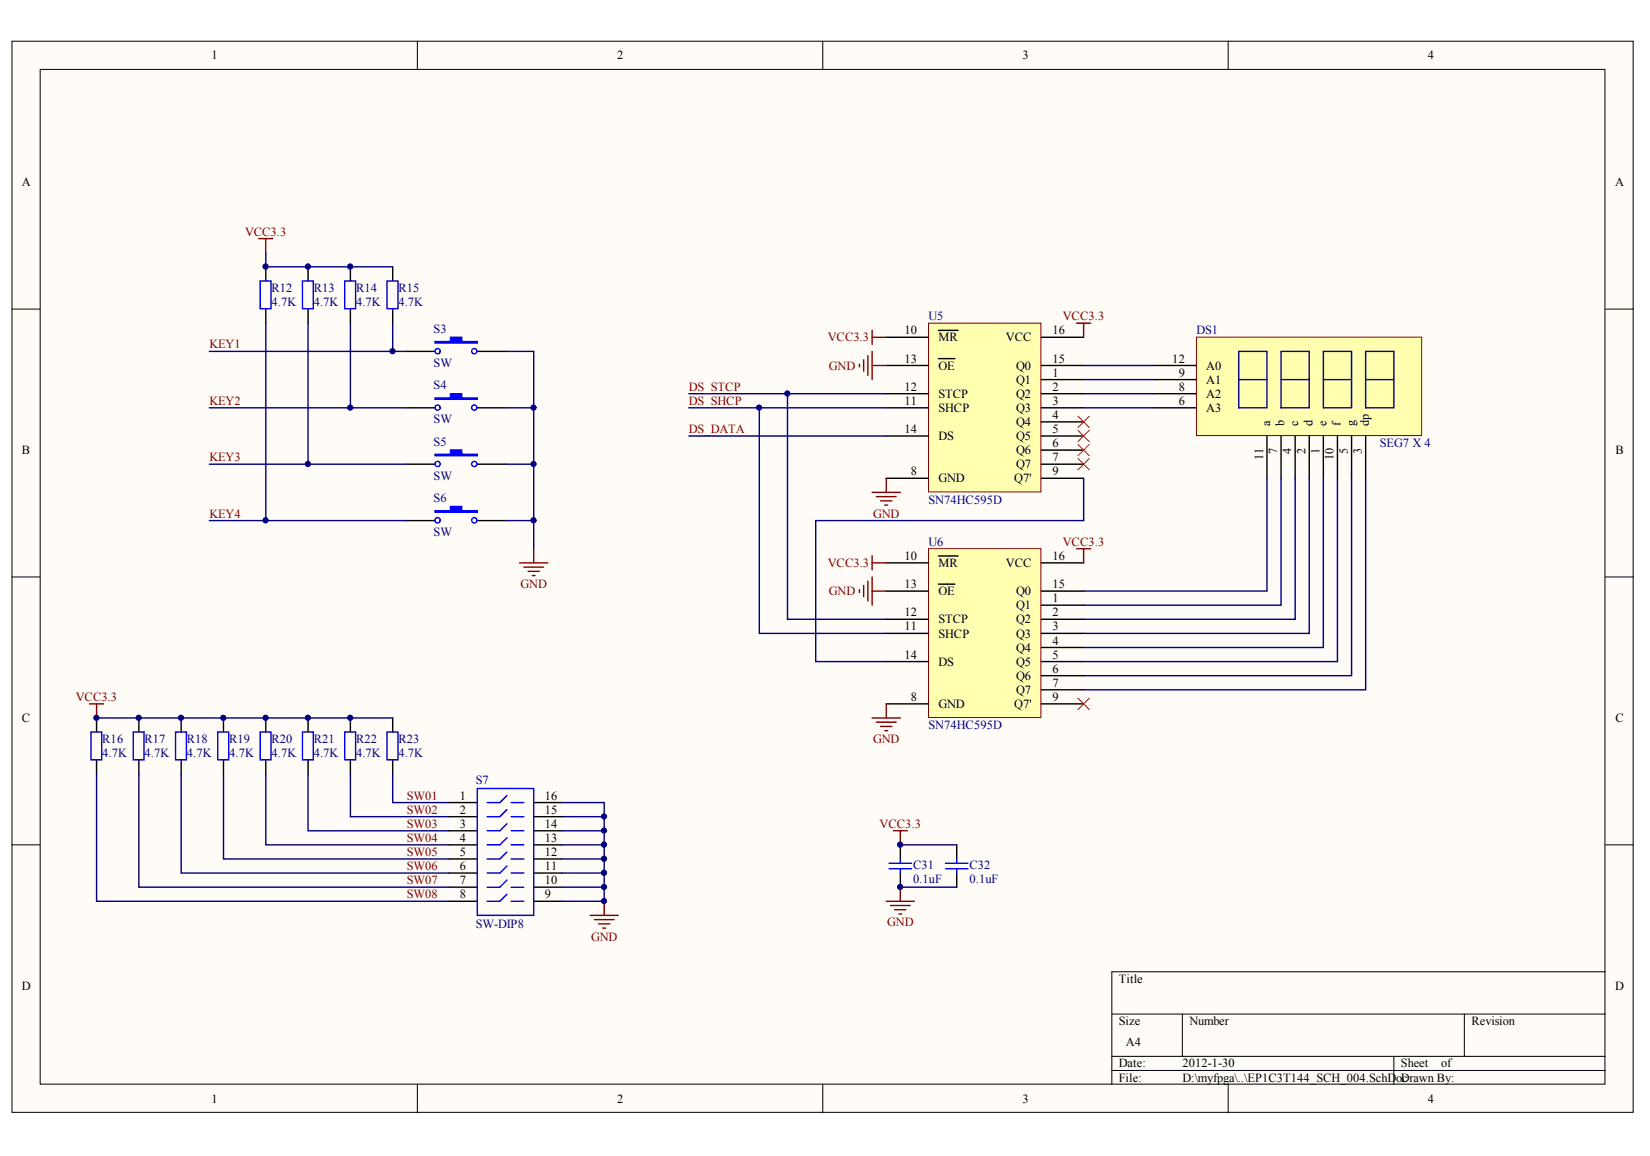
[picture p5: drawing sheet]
<svg xmlns="http://www.w3.org/2000/svg" width="291mm" height="204mm" viewBox="0 0 291 204" stroke-linecap="round" stroke-linejoin="round" font-family="sans-serif">
<g fill="#fffcf8" stroke="#000" stroke-width=".18">
<path d="M2.1 7.3h286v188.9h-286z"/>
<path d="M7.1 12.2h276v179h-276z"/>
</g>
<g fill="none" stroke="#000" stroke-width=".18">
<path d="M73.6 7.3v4.9M145.1 7.3v4.9M216.6 7.3v4.9M2.1 54.5h5M283.2 54.5h4.9M2.1 101.8h5M283.2 101.8h4.9M2.1 149h5M283.2 149h4.9M196.1 178.9h87.1M208.6 178.9v7.4M258.3 178.9v7.4"/>
<path d="M283.2 171.4h-87.1v19.9M73.6 191.3v5M145.1 191.3v5M196.1 186.3h87.1M196.1 188.8h87.1M216.6 191.3v5M245.9 186.3v5"/>
</g>
<g fill="none" stroke="#000" stroke-width=".25">
<path d="M46.9 47.1v2.4M46.9 54.5v2.5M54.3 47.1v2.4M54.3 54.5v2.5M61.8 47.1v2.4M61.8 54.5v2.5M69.3 47.1v2.4M69.3 54.5v2.5M71.8 62h4.9M71.8 71.9h4.9M84.2 62h5M84.2 71.9h5"/>
<path d="M71.8 81.9h4.9M71.8 91.8h4.9M84.2 81.9h5M84.2 91.8h5"/>
</g>
<g fill="#00f" stroke="#00f" stroke-width=".25">
<path d="M76.7 60.2h2.8v-.7h2v.7h2.7v.3h-7.5z" fill-rule="evenodd"/>
<path d="M76.7 70.2h2.8v-.8h2v.8h2.7v.2h-7.5z" fill-rule="evenodd"/>
<path d="M76.7 80.1h2.8v-.7h2v.7h2.7v.3h-7.5z" fill-rule="evenodd"/>
<path d="M76.7 90.1h2.8v-.8h2v.8h2.7v.2h-7.5z" fill-rule="evenodd"/>
</g>
<g fill="none" stroke="#00f" stroke-width=".25">
<path d="M45.9 49.5h1.9v4.9h-1.9zM53.3 49.5h2v4.9h-2zM60.8 49.5h1.9v4.9h-1.9zM68.3 49.5h1.9v4.9h-1.9z"/>
<circle cx="77.2" cy="71.9" r=".46"/>
<circle cx="77.2" cy="61.9" r=".46"/>
<circle cx="83.7" cy="71.9" r=".46"/>
<circle cx="83.7" cy="61.9" r=".46"/>
<circle cx="77.2" cy="91.8" r=".47"/>
<circle cx="77.2" cy="81.8" r=".46"/>
<circle cx="83.6" cy="91.8" r=".47"/>
<circle cx="83.7" cy="81.8" r=".46"/>
</g>
<g fill="none" stroke="#000080" stroke-width=".25">
<path d="M46.9 44.6v2.5h22.4M46.9 57v34.8h24.9M54.3 57v24.9h17.5M61.8 57v14.9h10M69.3 57v5M36.9 62h34.9M36.9 71.9h24.9M89.2 62h4.9v9.9h-4.9M94.1 71.9v19.9h-4.9M36.9 81.9h17.4M36.9 91.8h10M89.2 81.9h4.9"/>
<path d="M94.1 91.8v5"/>
</g>
<path d="M45.6 42.1h2.5M46.9 42.1v2.5M91.7 99.3h4.9M94.1 96.8v2.5M92.4 100h3.5M93.1 100.8h2M93.9 101.5h.5" fill="none" stroke="#800000" stroke-width=".25"/>
<path d="M211 59.5h39.8v17.3h-39.8z" fill="#ffffb0" stroke="#800000" stroke-width=".18"/>
<path d="M203.6 71.9h7.4M203.6 69.4h7.4M203.6 67h7.4M203.6 64.5h7.4M223.5 76.9v7.5M226 76.9v7.5M228.5 76.9v7.5M230.9 76.9v7.5M233.4 76.9v7.5M235.9 76.9v7.5M238.4 76.9v7.5M240.9 76.9v7.5" fill="none" stroke="#000" stroke-width=".25"/>
<path d="M218.5 62h5v9.9h-5zM218.5 67h5M226 62h4.9v9.9h-4.9zM226 67h4.9M233.4 62h5v9.9h-5zM233.4 67h5M240.9 62h5v9.9h-5zM240.9 67h5" fill="none" stroke="#0c0087" stroke-width=".25"/>
<path d="M163.8 96.8h19.8v29.8h-19.8z" fill="#ffffb0" stroke="#800000" stroke-width=".18"/>
<g fill="none" stroke="#000" stroke-width=".25">
<path d="M156.3 99.3h7.5M165.5 98.1h3.5M183.7 99.3h7.4M156.3 109.2h7.5M156.3 111.7h7.5M156.3 116.7h7.5M156.3 104.3h7.5M165.5 103h2.9M183.7 106.7h7.4M183.7 109.2h7.4M183.7 111.7h7.4M183.7 114.2h7.4"/>
<path d="M183.7 116.7h7.4M183.7 119.2h7.4M183.7 104.3h7.4M156.3 124.2h7.5M183.7 121.7h7.4M183.7 124.2h7.4"/>
</g>
<path d="M163.8 57h19.8v29.8h-19.8z" fill="#ffffb0" stroke="#800000" stroke-width=".18"/>
<g fill="none" stroke="#000" stroke-width=".25">
<path d="M156.3 59.5h7.5M165.5 58.3h3.5M183.7 59.5h7.4M156.3 69.4h7.5M156.3 71.9h7.5M156.3 76.9h7.5M156.3 64.5h7.5M165.5 63.3h2.9M183.7 67h7.4M183.7 69.4h7.4M183.7 71.9h7.4M183.7 74.4h7.4"/>
<path d="M183.7 76.9h7.4M183.7 79.4h7.4M183.7 64.5h7.4M156.3 84.4h7.5M183.7 81.9h7.4M183.7 84.4h7.4M17 126.6v2.5M17 134.1v2.5M24.5 126.6v2.5M24.5 134.1v2.5M32 126.6v2.5M32 134.1v2.5"/>
<path d="M39.4 126.6v2.5M39.4 134.1v2.5M46.9 126.6v2.5M46.9 134.1v2.5M54.3 126.6v2.5M54.3 134.1v2.5M61.8 126.6v2.5M61.8 134.1v2.5M69.3 126.6v2.5M69.3 134.1v2.5M79.2 141.6h5M79.2 144.1h5"/>
<path d="M79.2 146.5h5M79.2 149h5M79.2 151.5h5M79.2 154h5M79.2 156.5h5M79.2 159h5M94.1 141.6h5M94.1 144.1h5M94.1 146.5h5M94.1 149h5M94.1 151.5h5M94.1 154h5"/>
<path d="M94.1 156.5h5M94.1 159h5M158.8 149v2.5M158.8 154v2.5M168.8 149v2.5M168.8 154v2.5"/>
</g>
<g fill="none" stroke="#800000" stroke-width=".25">
<path d="M153.8 58.3v2.4M153.8 59.5h2.5M189.9 57h2.5M191.1 57v2.5M151.6 64.2v.5M152.3 63.5v2M153.1 62.7v3.5M153.8 62v5M153.8 64.5h2.5M153.8 86.9h5M153.8 98v2.5M153.8 99.3h2.5"/>
<path d="M154.6 87.6h3.5M155.3 88.3h2M156.1 89.1h.5M156.3 84.4v2.5M189.9 96.8h2.5M191.1 96.8v2.5M151.6 104v.5M152.3 103.3v2M153.1 102.5v3.5M153.8 101.8v4.9M153.8 104.3h2.5M15.8 124.2h2.5"/>
<path d="M17 124.2v2.4M153.8 126.6h5M154.6 127.4h3.5M155.3 128.1h2M156.1 128.9h.5M156.3 124.2v2.4M106.6 159v2.5M156.3 159h5M157.1 159.7h3.4M157.6 146.5h2.5M158.8 146.5v2.5M158.8 156.5v2.5"/>
<path d="M104.1 161.5h5M104.8 162.2h3.5M105.6 163h2M106.3 163.7h.5M157.8 160.5h2M158.6 161.2h.5"/>
</g>
<g fill="none" stroke="#000080" stroke-width=".25">
<path d="M121.5 69.4h17.4M121.5 71.9h12.4M121.5 76.9h34.8M156.3 71.9h-22.4v39.8h22.4M156.3 69.4h-17.4v39.8h17.4M191.1 67h12.5M191.1 69.4h12.5M191.1 71.9h12.5M191.1 64.5h12.5M191.1 84.4v7.4h-47.2v24.9h12.4M223.5 84.4v19.9h-32.4M226 84.4v22.3h-34.9"/>
<path d="M228.5 84.4v24.8h-37.4M230.9 84.4v27.3h-39.8M233.4 84.4v29.8h-42.3M235.9 84.4v32.3h-44.8M238.4 84.4v34.8h-47.3M240.9 84.4v37.3h-49.8M17 136.6v22.4h62.2M17 126.6h52.3M24.5 136.6v19.9h54.7M32 136.6v17.4h47.2M39.4 136.6v14.9h39.8M46.9 136.6v12.4h32.3"/>
<path d="M54.3 136.6v9.9h24.9M61.8 136.6v7.5h17.4M69.3 136.6v5h9.9M99.1 141.6h7.5v4.9M99.1 146.5h7.5v2.5M99.1 149h7.5v10h-7.5M99.1 144.1h7.5M99.1 156.5h7.5M99.1 151.5h7.5M99.1 154h7.5M158.8 156.5h10M158.8 149h10"/>
</g>
<path d="M190.1 78.4l2 2M190.1 75.9l2 2M190.1 73.4l2 2M192.1 78.4l-2 2M192.1 75.9l-2 2M192.1 73.4l-2 2M190.1 80.9l2 2M192.1 80.9l-2 2M190.1 123.2l2 2M192.1 123.2l-2 2" fill="none" stroke="#f00" stroke-width=".18"/>
<g fill="none" stroke="#00f" stroke-width=".25">
<path d="M16 129.1h2v4.9h-2zM23.5 129.1h1.9v4.9h-1.9zM31 129.1h1.9v4.9h-1.9zM38.4 129.1h1.9v4.9h-1.9zM45.9 129.1h1.9v4.9h-1.9zM53.3 129.1h2v4.9h-2zM60.8 129.1h1.9v4.9h-1.9zM68.3 129.1h1.9v4.9h-1.9zM84.2 139.1h9.9v22.4h-9.9zM89.4 157.7l-1.2 1.3h-2.3M89.4 155.2l-1.2 1.3h-2.3M89.4 152.8l-1.2 1.2h-2.3"/>
<path d="M89.4 150.3l-1.2 1.2h-2.3M89.4 147.8l-1.2 1.2h-2.3M89.4 145.3l-1.2 1.2h-2.3M89.4 142.8l-1.2 1.3h-2.3M89.4 140.3l-1.2 1.3h-2.3M90.2 159h2.2M90.2 156.5h2.2M90.2 154h2.2M90.2 151.5h2.2M90.2 149h2.2M90.2 146.5h2.2M90.2 144.1h2.2"/>
<path d="M90.2 141.6h2.2M156.8 153.3h4M156.8 152.3h4M158.8 151.5v.8M158.8 153.3v.7M166.8 153.3h3.9M166.8 152.3h3.9M168.8 151.5v.8M168.8 153.3v.7"/>
</g>
<g fill="#000080" stroke="#000080" stroke-width=".18">
<circle cx="17" cy="126.6" r=".46"/>
<circle cx="24.5" cy="126.6" r=".46"/>
<circle cx="31.9" cy="126.6" r=".46"/>
<circle cx="39.4" cy="126.6" r=".46"/>
<circle cx="46.8" cy="126.6" r=".46"/>
<circle cx="46.8" cy="91.8" r=".47"/>
<circle cx="46.8" cy="47" r=".47"/>
<circle cx="54.3" cy="126.6" r=".46"/>
<circle cx="54.3" cy="81.8" r=".46"/>
<circle cx="54.3" cy="47" r=".47"/>
<circle cx="61.8" cy="126.6" r=".46"/>
<circle cx="61.8" cy="71.9" r=".46"/>
<circle cx="61.8" cy="47" r=".47"/>
<circle cx="69.2" cy="61.9" r=".46"/>
<circle cx="94.1" cy="91.8" r=".47"/>
<circle cx="94.1" cy="81.8" r=".46"/>
<circle cx="94.1" cy="71.9" r=".46"/>
<circle cx="106.5" cy="158.9" r=".46"/>
<circle cx="106.5" cy="156.5" r=".46"/>
<circle cx="106.5" cy="154" r=".47"/>
<circle cx="106.5" cy="151.5" r=".46"/>
<circle cx="106.5" cy="149" r=".47"/>
<circle cx="106.5" cy="146.5" r=".46"/>
<circle cx="106.5" cy="144" r=".46"/>
<circle cx="133.9" cy="71.9" r=".46"/>
<circle cx="138.9" cy="69.4" r=".46"/>
<circle cx="158.8" cy="156.5" r=".46"/>
<circle cx="158.8" cy="149" r=".47"/>
</g>
<g font-size="2.2">
<text x="37.3" y="10.5">1</text>
<text x="108.8" y="10.5">2</text>
<text x="180.3" y="10.5">3</text>
<text x="251.9" y="10.5">4</text>
<text x="3.8" y="32.8">A</text>
<text x="284.9" y="32.8">A</text>
<text x="159.5" y="59">10</text>
<text x="185.7" y="59">16</text>
<text x="159.5" y="64">13</text>
<text x="165.5" y="60.2">MR</text>
<text x="165.5" y="65.2">OE</text>
<text x="177.4" y="60.2">VCC</text>
<text x="179.3" y="65.2">Q0</text>
<text x="185.7" y="64">15</text>
<text x="206.8" y="64">12</text>
<text x="212.8" y="65.2">A0</text>
<text x="159.5" y="71.4">11</text>
<text x="159.5" y="68.9">12</text>
<text x="165.5" y="70.2">STCP</text>
<text x="179.3" y="67.7">Q1</text>
<text x="179.3" y="70.2">Q2</text>
<text x="185.7" y="66.4">1</text>
<text x="185.7" y="68.9">2</text>
<text x="185.7" y="71.4">3</text>
<text x="207.9" y="71.4">6</text>
<text x="207.9" y="68.9">8</text>
<text x="207.9" y="66.4">9</text>
<text x="212.8" y="70.2">A2</text>
<text x="212.8" y="67.7">A1</text>
<text x="159.5" y="76.4">14</text>
<text x="165.5" y="72.7">SHCP</text>
<text x="165.5" y="77.6">DS</text>
<text x="179.3" y="72.7">Q3</text>
<text x="179.3" y="75.1">Q4</text>
<text x="179.3" y="77.6">Q5</text>
<text x="185.7" y="73.9">4</text>
<text x="185.7" y="76.4">5</text>
<text x="212.8" y="72.7">A3</text>
<text x="224" y="75.2" transform="rotate(-90 224 75.2)">a</text>
<text x="226.5" y="75.2" transform="rotate(-90 226.5 75.2)">b</text>
<text x="229" y="75.2" transform="rotate(-90 229 75.2)">c</text>
<text x="231.5" y="75.2" transform="rotate(-90 231.5 75.2)">d</text>
<text x="234" y="75.2" transform="rotate(-90 234 75.2)">e</text>
<text x="236.5" y="75.2" transform="rotate(-90 236.5 75.2)">f</text>
<text x="239" y="75.2" transform="rotate(-90 239 75.2)">g</text>
<text x="241.4" y="75.2" transform="rotate(-90 241.4 75.2)">dp</text>
<text x="3.9" y="80.1">B</text>
<text x="160.7" y="83.9">8</text>
<text x="179.3" y="80.1">Q6</text>
<text x="179.3" y="82.6">Q7</text>
<text x="185.7" y="78.9">6</text>
<text x="185.7" y="81.4">7</text>
<text x="185.7" y="83.9">9</text>
<text x="222.8" y="81.2" transform="rotate(-90 222.8 81.2)">11</text>
<text x="225.3" y="80" transform="rotate(-90 225.3 80)">7</text>
<text x="227.8" y="80" transform="rotate(-90 227.8 80)">4</text>
<text x="230.3" y="80" transform="rotate(-90 230.3 80)">2</text>
<text x="232.7" y="80" transform="rotate(-90 232.7 80)">1</text>
<text x="235.2" y="81.2" transform="rotate(-90 235.2 81.2)">10</text>
<text x="237.7" y="80" transform="rotate(-90 237.7 80)">5</text>
<text x="240.2" y="80" transform="rotate(-90 240.2 80)">3</text>
<text x="284.9" y="80.1">B</text>
<text x="165.5" y="85.1">GND</text>
<text x="178.9" y="85.1">Q7'</text>
<text x="159.5" y="98.8">10</text>
<text x="165.5" y="100">MR</text>
<text x="177.4" y="100">VCC</text>
<text x="185.7" y="98.8">16</text>
<text x="159.5" y="103.7">13</text>
<text x="165.5" y="105">OE</text>
<text x="179.3" y="107.5">Q1</text>
<text x="179.3" y="105">Q0</text>
<text x="185.7" y="106.2">1</text>
<text x="185.7" y="103.7">15</text>
<text x="159.5" y="111.2">11</text>
<text x="159.5" y="108.7">12</text>
<text x="165.5" y="112.5">SHCP</text>
<text x="165.5" y="110">STCP</text>
<text x="179.3" y="110">Q2</text>
<text x="179.3" y="112.5">Q3</text>
<text x="185.7" y="108.7">2</text>
<text x="185.7" y="111.2">3</text>
<text x="185.7" y="113.7">4</text>
<text x="159.5" y="116.2">14</text>
<text x="165.5" y="117.4">DS</text>
<text x="179.3" y="114.9">Q4</text>
<text x="179.3" y="117.4">Q5</text>
<text x="179.3" y="119.9">Q6</text>
<text x="185.7" y="116.2">5</text>
<text x="185.7" y="118.7">6</text>
<text x="160.7" y="123.6">8</text>
<text x="165.5" y="124.9">GND</text>
<text x="178.9" y="124.9">Q7'</text>
<text x="179.3" y="122.4">Q7</text>
<text x="185.7" y="121.2">7</text>
<text x="185.7" y="123.6">9</text>
<text x="3.9" y="127.4">C</text>
<text x="284.9" y="127.4">C</text>
<text x="81.1" y="141.1">1</text>
<text x="81.1" y="143.5">2</text>
<text x="96.1" y="141.1">16</text>
<text x="96.1" y="143.5">15</text>
<text x="81.1" y="146">3</text>
<text x="81.1" y="148.5">4</text>
<text x="96.1" y="146">14</text>
<text x="96.1" y="148.5">13</text>
<text x="81.1" y="151">5</text>
<text x="81.1" y="153.5">6</text>
<text x="81.1" y="156">7</text>
<text x="96.1" y="151">12</text>
<text x="96.1" y="153.5">11</text>
<text x="96.1" y="156">10</text>
<text x="81.1" y="158.5">8</text>
<text x="96.1" y="158.5">9</text>
<text x="197.4" y="173.4">Title</text>
<text x="3.8" y="174.6">D</text>
<text x="284.9" y="174.6">D</text>
<text x="197.4" y="180.8">Size</text>
<text x="198.6" y="184.6">A4</text>
<text x="209.8" y="180.8">Number</text>
<text x="259.5" y="180.8">Revision</text>
<text x="197.4" y="188.3">Date:</text>
<text x="197.4" y="190.8">File:</text>
<text x="208.6" y="188.3">2012-1-30</text>
<text x="208.6" y="190.8">D:\myfpga\..\EP1C3T144_SCH_004.SchD</text>
<text x="246.3" y="190.8">oDrawn By:</text>
<text x="247.1" y="188.3">Sheet</text>
<text x="247.3" y="190.8">c</text>
<text x="254.2" y="188.3">of</text>
<text x="37.3" y="194.5">1</text>
<text x="108.8" y="194.5">2</text>
<text x="180.3" y="194.5">3</text>
<text x="251.9" y="194.5">4</text>
</g>
<g font-size="2.2" fill="#800000">
<text x="43.2" y="41.6">VCC3.3</text>
<text x="187.5" y="56.5">VCC3.3</text>
<text x="36.9" y="61.5">KEY1</text>
<text x="146" y="60.2">VCC3.3</text>
<text x="146.2" y="65.2">GND</text>
<text x="36.9" y="71.4">KEY2</text>
<text x="121.5" y="68.9">DS_STCP</text>
<text x="121.5" y="71.4">DS_SHCP</text>
<text x="121.5" y="76.4">DS_DATA</text>
<text x="36.9" y="81.4">KEY3</text>
<text x="36.9" y="91.3">KEY4</text>
<text x="154" y="91.3">GND</text>
<text x="146" y="100">VCC3.3</text>
<text x="187.5" y="96.3">VCC3.3</text>
<text x="91.8" y="103.7">GND</text>
<text x="146.2" y="105">GND</text>
<text x="13.4" y="123.6">VCC3.3</text>
<text x="154" y="131.1">GND</text>
<text x="71.8" y="141.1">SW01</text>
<text x="71.8" y="143.5">SW02</text>
<text x="71.8" y="146">SW03</text>
<text x="71.8" y="148.5">SW04</text>
<text x="155.2" y="146">VCC3.3</text>
<text x="71.8" y="151">SW05</text>
<text x="71.8" y="153.5">SW06</text>
<text x="71.8" y="156">SW07</text>
<text x="71.8" y="158.5">SW08</text>
<text x="104.3" y="165.9">GND</text>
<text x="156.5" y="163.4">GND</text>
</g>
<g font-size="2.2" fill="#000080">
<text x="47.9" y="51.5">R12</text>
<text x="55.3" y="51.5">R13</text>
<text x="62.8" y="51.5">R14</text>
<text x="70.3" y="51.5">R15</text>
<text x="47.9" y="54">4.7K</text>
<text x="55.3" y="54">4.7K</text>
<text x="62.8" y="54">4.7K</text>
<text x="70.3" y="54">4.7K</text>
<text x="76.5" y="58.7">S3</text>
<text x="163.8" y="56.5">U5</text>
<text x="211" y="59">DS1</text>
<text x="76.5" y="64.7">SW</text>
<text x="76.5" y="68.7">S4</text>
<text x="76.5" y="74.7">SW</text>
<text x="76.5" y="78.6">S5</text>
<text x="243.4" y="78.9">SEG7 X 4</text>
<text x="76.5" y="84.6">SW</text>
<text x="76.5" y="88.6">S6</text>
<text x="163.8" y="88.8">SN74HC595D</text>
<text x="76.5" y="94.5">SW</text>
<text x="163.8" y="96.3">U6</text>
<text x="18" y="131.1">R16</text>
<text x="25.5" y="131.1">R17</text>
<text x="33" y="131.1">R18</text>
<text x="40.4" y="131.1">R19</text>
<text x="47.9" y="131.1">R20</text>
<text x="55.3" y="131.1">R21</text>
<text x="62.8" y="131.1">R22</text>
<text x="70.3" y="131.1">R23</text>
<text x="163.8" y="128.6">SN74HC595D</text>
<text x="18" y="133.6">4.7K</text>
<text x="25.5" y="133.6">4.7K</text>
<text x="33" y="133.6">4.7K</text>
<text x="40.4" y="133.6">4.7K</text>
<text x="47.9" y="133.6">4.7K</text>
<text x="55.3" y="133.6">4.7K</text>
<text x="62.8" y="133.6">4.7K</text>
<text x="70.3" y="133.6">4.7K</text>
<text x="83.9" y="138.3">S7</text>
<text x="161" y="155.7">0.1uF</text>
<text x="161" y="153.2">C31</text>
<text x="171" y="155.7">0.1uF</text>
<text x="171" y="153.2">C32</text>
<text x="83.9" y="163.7">SW-DIP8</text>
</g>
</svg>
